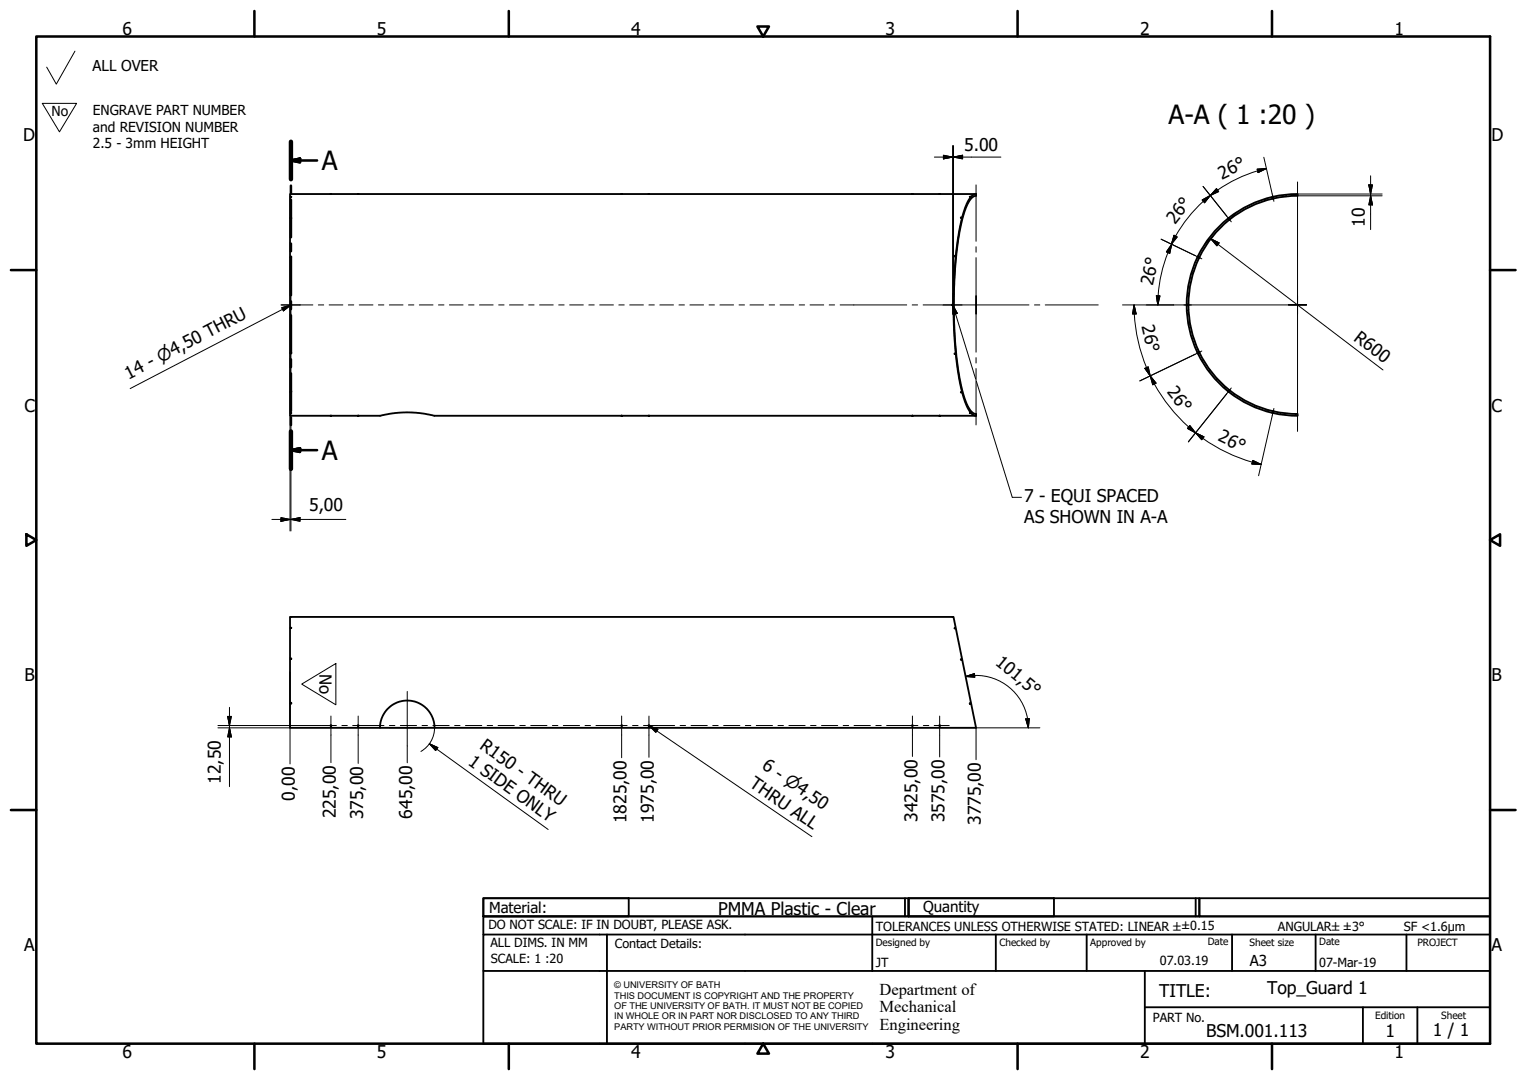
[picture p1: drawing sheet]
<svg xmlns="http://www.w3.org/2000/svg" width="420mm" height="297mm" viewBox="0 0 420 297" stroke-linecap="round" stroke-linejoin="round" font-family="sans-serif">
<!-- layer: Hatch (ISO) -->
<g fill="none" stroke="#000" stroke-width=".28">
<path d="M340.3 58.4l-1.9 1.9M348.6 54.6l-.8 .7M354.1 53.5l-.5 .6M328.5 74.7l-.8 .7M333.8 64.9l-2.3 2.3M338.2 60.5l-.1 .1M327.1 85.1l-.5 .4M327.2 80.5l-.5 .5M327.5 89.1l-.4 .4M328.4 92.7l-.4 .4M329.6 96l-.4 .4M331.2 99l-.4 .3"/>
<path d="M332.9 101.7l-.3 .3M335 104.1l-.4 .4M337.2 106.3l-.3 .4M339.7 108.3l-.3 .4M342.5 110.1l-.4 .3M345.5 111.5l-.4 .4M348.9 112.7l-.4 .4M352.6 113.5l-.5 .4M356.7 113.8l-.5 .5"/>
</g>
<!-- layer: Visible (ISO) -->
<g fill="none" stroke="#000" stroke-width=".51">
<path d="M79.9 60h.3zM79.9 54.1h.3zM91 53.4h.2zM98.4 53.4h.3zM170.9 53.4h.3zM178.4 53.4h.3zM251 53.4h.2zM258.4 53.4h.3zM266.8 54.1h.3zM268.6 53.4h-188.8v60.9h24.8l3.9-.7 3.2-.2 3.6 .2 4.2 .7h149.1M268.6 53.4a4 4 0 0 0-2.8 3.1 73.7 73.7 0 0 0-3.4 22.7v7l.3 7.5 1.1 10a21.6 21.6 0 0 0 3.5 10l.6 .5 .7 .1M268.6 53.4v.5a4.1 4.1 0 0 0-2.7 3.1 75.7 75.7 0 0 0-3.4 23.4v6.9l.3 6.7 1.1 9.2a21.2 21.2 0 0 0 3.4 10l1.3 .7v.4"/>
<path d="M350.1 54.2a30.5 30.5 0 0 0-12 5.7M350.1 54.2l.1 .4M350.2 54.6a30 30 0 0 0-11.8 5.7M350.3 54.1l.2 .5h-.3M350.3 54.1l-.2 .1M350.3 54.1l3.4-.5 3.3-.2v.5l-3.3 .1-3.3 .6M329.5 70.7l.4 .2 .1-.2M329.5 70.7a30.5 30.5 0 0 0-3 13M329.6 70.5l-.1 .2M329.6 70.5l.4 .2M329.9 70.9a30 30 0 0 0-2.9 12.8M337.9 60.1a30.5 30.5 0 0 0-8.3 10.4"/>
<path d="M338.2 60.5a30 30 0 0 0-8.2 10.2M338.4 60.3l-.2 .2M338.4 60.3l-.3-.3-.2 .1 .3 .4M262.1 83.8v.2M326.5 83.7v.3M326.5 83.7h.5M326.5 84h.5M326.5 84a30.5 30.5 0 0 0 3 13M327 83.7v.3M327 84a30 30 0 0 0 2.9 12.8M329.5 97l.1 .2M329.6 97.2a30.5 30.5 0 0 0 8.3 10.4"/>
<path d="M330 97a30 30 0 0 0 8.2 10.2M330 97l-.1-.2-.4 .2M330 97l-.4 .2M79.9 113.6h.3zM79.9 107.7h.3zM91 114.3h.2zM98.4 114.3h.3zM170.9 114.3h.3zM178.4 114.3h.3zM251 114.3h.2zM258.4 114.3h.3zM264.4 107.9h.2z"/>
<path d="M266.8 113.6h.3zM337.9 107.6l.2 .2M338.1 107.8a30.5 30.5 0 0 0 12 5.8M338.2 107.2l.2 .2M338.2 107.2l-.3 .4M338.4 107.4a30 30 0 0 0 11.8 5.7M338.4 107.4l-.3 .4M350.1 113.6h.2M350.2 113.1h.3l-.2 .5M350.2 113.1l-.1 .5M350.4 113.1l3.3 .6 3.3 .2v.4l-3.4-.1-3.3-.6M79.8 169.7h182.6l6.2 30.5h-188.8z"/>
<path d="M79.9 172.7h.3zM262.6 172.8h.2zM80 193.4h.2M267 193.5h-.2M104.6 200.2a7.5 7.5 0 0 1 7.5-7.5 7.5 7.5 0 0 1 7.4 7.5"/>
<circle cx="264.5" cy="59.8" r=".1"/>
<circle cx="80.1" cy="70.6" r=".11"/>
<circle cx="262.7" cy="70.4" r=".1"/>
<circle cx="80.1" cy="97.1" r=".11"/>
<circle cx="80.1" cy="83.9" r=".11"/>
<circle cx="262.1" cy="83.9" r=".11"/>
<circle cx="262.7" cy="97.3" r=".1"/>
<circle cx="80" cy="181.1" r=".1"/>
<circle cx="80.1" cy="193.4" r=".11"/>
<circle cx="91.1" cy="199.5" r=".11"/>
<circle cx="98.6" cy="199.5" r=".11"/>
<circle cx="171.1" cy="199.5" r=".11"/>
<circle cx="178.6" cy="199.5" r=".11"/>
<circle cx="251.1" cy="199.5" r=".11"/>
<circle cx="258.6" cy="199.5" r=".11"/>
<circle cx="264.5" cy="181.3" r=".1"/>
<circle cx="266.9" cy="193.5" r=".11"/>
</g>
<!-- layer: Section Line (ISO) -->
<g fill="none" stroke="#000" stroke-width=".7">
<path d="M80.1 39v10.3M80.1 44.1l2.4-.5v1zM80.1 51.1v2.1M80.1 54.9v10.3M80.1 44.1h7.1M80.1 67v2.1M80.1 70.8v10.4M80.1 82.9v2.1M80.1 86.8v10.3M80.1 98.9v2.1M80.1 102.7v10.3M80.1 114.8v2.1"/>
<path d="M80.1 118.6v10.4M80.1 123.8l2.4-.5v1zM80.1 123.8h7.1"/>
</g>
<path d="M80.1 39v10.3M80.1 118.6v10.4" fill="none" stroke="#000" stroke-width="1.2"/>
<path d="M80.1 44.1l2.4-.5zM80.1 44.1l2.4-.5v1zM80.1 123.8l2.4-.5zM80.1 123.8l2.4-.5v1z" fill="#000" stroke="#000" stroke-width=".7"/>
<!-- layer: Border (ISO) -->
<g fill="none" stroke="#000" stroke-width=".7">
<path d="M10 10h400v277h-400zM70 3v7M140 3v7M208.4 7.3h3.2l-1.6 2.7zM280 3v7M350 3v7M3 74.3h7M410 74.3h7M7.3 146.9l2.7 1.6-2.7 1.6zM410 148.5l2.7-1.6v3.2zM3 222.8h7M410 222.8h7"/>
<path d="M70 287v7M140 287v7M210 287l1.6 2.8h-3.2zM280 287v7M350 287v7"/>
</g>
<!-- layer: Title (ISO) -->
<g fill="none" stroke="#000" stroke-width=".51">
<path d="M133 247h40v5h-40zM133 247h117v5h-117zM133 257v-5h277v5M133 257h277v30h-277zM167 257v30M240 252v15M249 247v5M250 247h40v5h-40zM250 247h80v5h-80zM274 257v10M299 257v10M329 247v5"/>
<path d="M330 247h80v5h-80zM339 257v10M362 257v10M387 257v10M133 267h277M315 277h95M315 267v20M375 277v10M390 277v10"/>
</g>
<!-- layer: Sketch Geometry (ISO) -->
<g fill="none" stroke="#000" stroke-width=".28">
<path d="M20.6 14.1l-5.1 9-2.7-4.6M11.6 28.4h9.5l-4.7 7.9zM337.5 59.4l1.3 1.6M350.1 53.4l.4 2M328.8 70.3l1.9 .9M325.8 83.9h2M330.7 96.5l-1.9 .9M338.8 106.7l-1.3 1.6M350.5 112.3l-.4 2M83 188.2l9.4-5.7v11.4z"/>
<circle cx="262.1" cy="83.9" r=".12"/>
</g>
<path d="M73.6 188.1v.1" fill="none" stroke="#fff" stroke-width=".28"/>
<!-- layer: Center Mark (ISO) -->
<g fill="none" stroke="#000" stroke-width=".28">
<path d="M268.6 50.8v15.6M357 50v33.9v-2.5M268.6 70.9v13v-2.5M268.6 67.9v1.5M77.4 83.9h5.3M80.1 81.2v5.3M259.5 83.9h5.2M262.1 81.2v5.3M268.6 86.4v-2.5v13M268.6 98.4v1.5M322.9 83.9h34.1h-2.5M357 86.4v-2.5v34.7"/>
<path d="M359.5 83.9h-2.5h2.5M268.6 101.4v15.5M91.1 196.9v5.3M98.6 196.9v5.3M112.1 190.2v15M171 196.9v5.3M178.6 196.9v5.3M251.1 196.9v5.3M258.6 196.9v5.3M107.1 200.2h10"/>
</g>
<!-- layer: Centerline (ISO) -->
<g fill="none" stroke="#000" stroke-width=".28">
<path d="M77.3 83.9h8.8M87.6 83.9h1.5M90.6 83.9h3.7M95.8 83.9h1.5M98.8 83.9h3.8M104.1 83.9h1.5M107.1 83.9h3.8M112.4 83.9h1.5M115.4 83.9h3.7M120.6 83.9h1.6M123.7 83.9h3.7M128.9 83.9h1.5"/>
<path d="M131.9 83.9h3.8M137.2 83.9h1.5M140.2 83.9h3.8M145.5 83.9h1.5M148.5 83.9h3.7M153.7 83.9h1.5M156.7 83.9h3.8M162 83.9h1.5M165 83.9h3.8M170.3 83.9h1.5M173.3 83.9h3.7M178.5 83.9h1.5"/>
<path d="M181.5 83.9h3.8M186.8 83.9h1.5M189.8 83.9h3.8M195.1 83.9h1.5M198.1 83.9h3.7M203.3 83.9h1.6M206.4 83.9h3.7M211.6 83.9h1.5M214.6 83.9h3.8M219.9 83.9h1.5M222.9 83.9h3.8M228.2 83.9h1.5"/>
<path d="M231.2 83.9h18.3M251 83.9h1.5M254 83.9h29.1M284.6 83.9h1.5M287.6 83.9h14.6M88.5 199.5h4.1M94.1 199.5h1.5M97 199.5h8.6M107.1 199.5h1.5M110.2 199.5h4.4M116.1 199.5h1.5M119.1 199.5h4.5"/>
<path d="M125.1 199.5h1.5M128.1 199.5h4.5M134 199.5h1.6M137.1 199.5h4.4M143 199.5h1.5M146 199.5h4.5M152 199.5h1.5M155 199.5h4.5M161 199.5h1.5M164 199.5h8.6M174.1 199.5h1.5M177.1 199.5h8.5"/>
<path d="M187.1 199.5h1.5M190.1 199.5h4.5M196.1 199.5h1.5M199.1 199.5h4.5M205.1 199.5h1.5M208.1 199.5h4.5M214.1 199.5h1.5M217.1 199.5h4.4M223 199.5h1.5M226 199.5h4.5M232 199.5h1.5M235 199.5h4.5"/>
<path d="M241 199.5h1.5M244 199.5h8.6M254.1 199.5h1.5M257 199.5h4.2"/>
</g>
<!-- layer: Dimension (ISO) -->
<g fill="none" stroke="#000" stroke-width=".28">
<path d="M257.1 43.2h18.3M259.6 42.7l2.5 .5-2.5 .5zM262.1 40v41.2M262.4 43.2l2.5-.5v1zM262.4 40v43.8M330.8 55l2.2-1.3-1.6 2.1zM331 51.3l6.5 8.1M333 53.7a38.2 38.2 0 0 0-9.5 11.2M334.7 51.9l.6 .8-2.3 1.1zM345.9 46.5l2.5-.2-2.2 1.2zM347.7 43.3l2.4 10.1M348.4 46.3a39 39 0 0 0-15.4 7.5"/>
<path d="M357.1 53.4h23.2M357.1 53.9h23.2M376.6 50.8h1l-.5 2.6zM377.1 53.9l.5 2.5h-1zM377.1 48.4v14.7M319.5 65.8l9.3 4.5-9.3-4.5M322.4 67.2l-.6 2.5-.9-.4zM322.4 67.2a38.3 38.3 0 0 0-3.7 14.2M323 64.7l.9 .5-1.6 1.9zM323.5 64.9l-1.2 2.2M333.1 65.7l2.3 1.1-.6 .8zM333.1 65.7l47.4 36.1"/>
<path d="M80.1 86.5v59.5M308.9 83.9h14M312 83.9l.6 2.4-1 .1zM312 83.9l.1 2.5M312.1 86.4a44.9 44.9 0 0 0 14.9 31M318.2 81.4h1l-.6 2.5zM318.7 81.4l-.1 2.5M328.8 97.4l-15.2 7.4M79.8 114.3v31.7M315 101.3l.9-.4 .6 2.5zM316.5 103.4l1.6 2-.9 .4zM327.1 117.4l3.9 3.2"/>
<path d="M327.4 117l1.6 2-2.3-1.2zM329 119l2.3 1.1-.6 .9zM337.5 108.3l-10.5 13.2M350.1 114.3l-3.8 16.5M330.9 120.6a44.6 44.6 0 0 0 16.1 7.1M344.7 126.6l2.3 1.1-2.5-.1zM74.8 142.9h20.4M77.3 142.4l2.5 .5-2.5 .5zM80.1 142.9l2.4-.5v1zM60 199.5h28.5M62.7 197h.9l-.5 2.5zM63.1 194.5v21.9"/>
<path d="M79.8 184.9v25.2M265.7 186.1l2.4-.8 .1 1zM268.2 185.8a14.4 14.4 0 0 1 14.8 14.4M268.2 185.8l-2.5 .3M282.2 197.7l1-.1-.2 2.6zM60 200.2h19.8M63.1 200.2l.5 2.5h-.9zM91.1 202.2v7.5M98.6 202.2v7.8M112.1 205.2v4.6M118.1 204.6l2.4 1-.6 .8zM118.1 204.6l32.7 23.5"/>
<path d="M119.6 200.2a7.5 7.5 0 0 1-3.8 6.5M171 202.2v6.2M178.6 202.2v6.1M251.1 202.2v5.9M258.6 202.2v6M286.1 200.2h-17.5v8.7"/>
</g>
<g fill="#000" stroke="#000" stroke-width=".28">
<path d="M259.6 43.7l2.5-.5zM259.6 42.7l2.5 .5-2.5 .5zM262.4 43.2l2.5-.5zM262.4 43.2l2.5-.5v1zM333 53.7l-1.6 2.1zM330.8 55l2.2-1.3-1.6 2.1zM334.7 51.9l-1.7 1.9zM334.7 51.9l.6 .8-2.3 1.1zM346.2 47.5l2.2-1.2zM345.9 46.5l2.5-.2-2.2 1.2zM376.6 50.8l.5 2.6zM376.6 50.8h1l-.5 2.6z"/>
<path d="M377.1 53.9l.5 2.5zM377.1 53.9l.5 2.5h-1zM322.4 67.2l-.6 2.5zM322.4 67.2l-.6 2.5-.9-.4zM323 64.7l-.7 2.4zM323 64.7l.9 .5-1.6 1.9zM333.1 65.7l2.3 1.1zM333.1 65.7l2.3 1.1-.6 .8zM312 83.9l.6 2.4zM312 83.9l.6 2.4-1 .1zM318.2 81.4l.4 2.5zM318.2 81.4h1l-.6 2.5z"/>
<path d="M315 101.3l1.5 2.1zM315 101.3l.9-.4 .6 2.5zM316.5 103.4l1.6 2zM316.5 103.4l1.6 2-.9 .4zM326.7 117.8l2.3 1.2zM327.4 117l1.6 2-2.3-1.2zM329 119l2.3 1.1zM329 119l2.3 1.1-.6 .9zM344.5 127.6l2.5 .1zM344.7 126.6l2.3 1.1-2.5-.1zM77.3 143.4l2.5-.5zM77.3 142.4l2.5 .5-2.5 .5z"/>
<path d="M80.1 142.9l2.4-.5zM80.1 142.9l2.4-.5v1zM62.7 197l.4 2.5zM62.7 197h.9l-.5 2.5zM265.7 186.1l2.4-.8zM265.7 186.1l2.4-.8 .1 1zM282.2 197.7l.8 2.5zM282.2 197.7l1-.1-.2 2.6zM63.1 200.2l.5 2.5zM63.1 200.2l.5 2.5h-.9zM118.1 204.6l2.4 1zM118.1 204.6l2.4 1-.6 .8z"/>
</g>
<!-- layer: Symbol (ISO) -->
<path d="M77.5 84.6l2.5-.7-2 1.6zM80 83.9l-44.2 23M262.2 84.2l.2 2.3 1-.3-1.2-2.2 6.3 20.2M268.6 104.9l9.9 31.9h2.6M178.6 199.6l2.4 1-.6 .8zM178.6 199.6l44.8 30.5" fill="none" stroke="#000" stroke-width=".28"/>
<path d="M78 85.5l2-1.6zM77.5 84.6l2.5-.7-2 1.6zM262.2 84l1.2 2.2zM262.2 84l1.2 2.2-1 .3zM178.6 199.6l2.4 1zM178.6 199.6l2.4 1-.6 .8z" fill="#000" stroke="#000" stroke-width=".28"/>
<g font-size="7.3">
<text x="321.5" y="34.2">A-A ( 1 :20 )</text>
<text x="88.6" y="46.8">A</text>
<text x="88.6" y="126.4">A</text>
</g>
<g font-size="4.8">
<text x="33.7" y="9.6">6</text>
<text x="103.7" y="9.6">5</text>
<text x="173.7" y="9.6">4</text>
<text x="243.7" y="9.6">3</text>
<text x="313.7" y="9.6">2</text>
<text x="383.7" y="9.6">1</text>
<text x="6.3" y="38.9">D</text>
<text x="265.3" y="41.6">5.00</text>
<text x="410.4" y="38.9">D</text>
<text x="336.2" y="49.4" transform="rotate(-26 336.2 49.4)">26°</text>
<text x="323.3" y="61.8" transform="rotate(-51 323.3 61.8)">26°</text>
<text x="375.5" y="62.4" transform="rotate(-90 375.5 62.4)">10</text>
<text x="317.2" y="78.6" transform="rotate(-77 317.2 78.6)">26°</text>
<text x="314.1" y="89.8" transform="rotate(77 314.1 89.8)">26°</text>
<text x="372.3" y="93.5" transform="rotate(37 372.3 93.5)">R600</text>
<text x="35.4" y="104.4" transform="rotate(-27 35.4 104.4)">14 - ⌀4,50 THRU</text>
<text x="320.9" y="107.9" transform="rotate(51 320.9 107.9)">26°</text>
<text x="6.7" y="113.2">C</text>
<text x="410.4" y="113.2">C</text>
<text x="334.9" y="121.1" transform="rotate(26 334.9 121.1)">26°</text>
<text x="85.1" y="140.5">5,00</text>
<text x="281.8" y="138.1">7 - EQUI SPACED</text>
<text x="281.8" y="143.9">AS SHOWN IN A-A</text>
<text x="273.7" y="182.7" transform="rotate(39 273.7 182.7)">101,5°</text>
<text x="6.8" y="187.4">B</text>
<text x="410.4" y="187.4">B</text>
<text x="131.7" y="205.6" transform="rotate(36 131.7 205.6)">R150 - THRU</text>
<text x="60.7" y="215.6" transform="rotate(-90 60.7 215.6)">12,50</text>
<text x="128.5" y="210.1" transform="rotate(36 128.5 210.1)">1 SIDE ONLY</text>
<text x="209.4" y="211.3" transform="rotate(34 209.4 211.3)">6 - ⌀4,50</text>
<text x="81.2" y="220.2" transform="rotate(-90 81.2 220.2)">0,00</text>
<text x="206" y="216.3" transform="rotate(34 206 216.3)">THRU ALL</text>
<text x="92.4" y="225.1" transform="rotate(-90 92.4 225.1)">225,00</text>
<text x="99.9" y="225.3" transform="rotate(-90 99.9 225.3)">375,00</text>
<text x="113.4" y="225.1" transform="rotate(-90 113.4 225.1)">645,00</text>
<text x="172.4" y="226.4" transform="rotate(-90 172.4 226.4)">1825,00</text>
<text x="179.9" y="226.3" transform="rotate(-90 179.9 226.3)">1975,00</text>
<text x="252.4" y="226" transform="rotate(-90 252.4 226)">3425,00</text>
<text x="259.9" y="226.2" transform="rotate(-90 259.9 226.2)">3575,00</text>
<text x="269.9" y="226.9" transform="rotate(-90 269.9 226.9)">3775,00</text>
<text x="197.6" y="251.7">PMMA Plastic - Clear</text>
<text x="6.7" y="261.7">A</text>
<text x="410.4" y="261.7">A</text>
<text x="319" y="274.2">TITLE:</text>
<text x="348.7" y="273.4">Top_Guard 1</text>
<text x="331.9" y="285.3">BSM.001.113</text>
<text x="381.2" y="285.3">1</text>
<text x="394.2" y="285">1 / 1</text>
<text x="33.7" y="291">6</text>
<text x="103.7" y="290.9">5</text>
<text x="173.7" y="290.9">4</text>
<text x="243.7" y="291">3</text>
<text x="313.7" y="291">2</text>
<text x="383.7" y="290.9">1</text>
</g>
<g font-size="4.6">
<text x="87.9" y="185.4" transform="rotate(90 87.9 185.4)">No</text>
<text x="242" y="273.7">Department of</text>
<text x="242" y="278.4">Mechanical</text>
<text x="242" y="283.2">Engineering</text>
</g>
<g font-size="4.1">
<text x="25.5" y="19.5">ALL OVER</text>
<text x="134.6" y="251.1">Material:</text>
<text x="254" y="250.8">Quantity</text>
<text x="343.9" y="265.6">A3</text>
</g>
<g font-size="3.8">
<text x="14.2" y="31.8">No</text>
<text x="25.5" y="31.7">ENGRAVE PART NUMBER</text>
<text x="25.5" y="36.2">and REVISION NUMBER</text>
<text x="25.5" y="40.7">2.5 - 3mm HEIGHT</text>
</g>
<g font-size="3.5">
<text x="134.4" y="255.6">DO NOT SCALE: IF IN DOUBT, PLEASE ASK.</text>
<text x="241" y="256">TOLERANCES UNLESS OTHERWISE STATED: LINEAR ±±0.15</text>
<text x="351.6" y="256">ANGULAR±±3°</text>
<text x="386.3" y="256">SF &lt;1.6µm</text>
<text x="134.9" y="260.6">ALL DIMS. IN MM</text>
<text x="169.2" y="260.6">Contact Details:</text>
<text x="135.1" y="264.8">SCALE: 1 :20</text>
<text x="241" y="266">JT</text>
<text x="319.2" y="265.5">07.03.19</text>
<text x="363" y="266">07-Mar-19</text>
<text x="317.2" y="281.2">PART No.</text>
</g>
<g font-size="2.8">
<text x="241" y="260.1">Designed by</text>
<text x="275" y="260.1">Checked by</text>
<text x="300" y="260.1">Approved by</text>
<text x="332.3" y="260">Date</text>
<text x="343.8" y="260.1">Sheet size</text>
<text x="363" y="260">Date</text>
<text x="390" y="260.1">PROJECT</text>
<text x="378.4" y="280.1">Edition</text>
<text x="396.6" y="280.1">Sheet</text>
</g>
<g font-size="2.5">
<text x="169" y="271.9">© UNIVERSITY OF BATH</text>
<text x="169" y="274.7">THIS DOCUMENT IS COPYRIGHT AND THE PROPERTY</text>
<text x="169" y="277.5">OF THE UNIVERSITY OF BATH. IT MUST NOT BE COPIED</text>
<text x="169" y="280.4">IN WHOLE OR IN PART NOR DISCLOSED TO ANY THIRD</text>
<text x="169" y="283.2">PARTY WITHOUT PRIOR PERMISION OF THE UNIVERSITY</text>
</g>
</svg>
